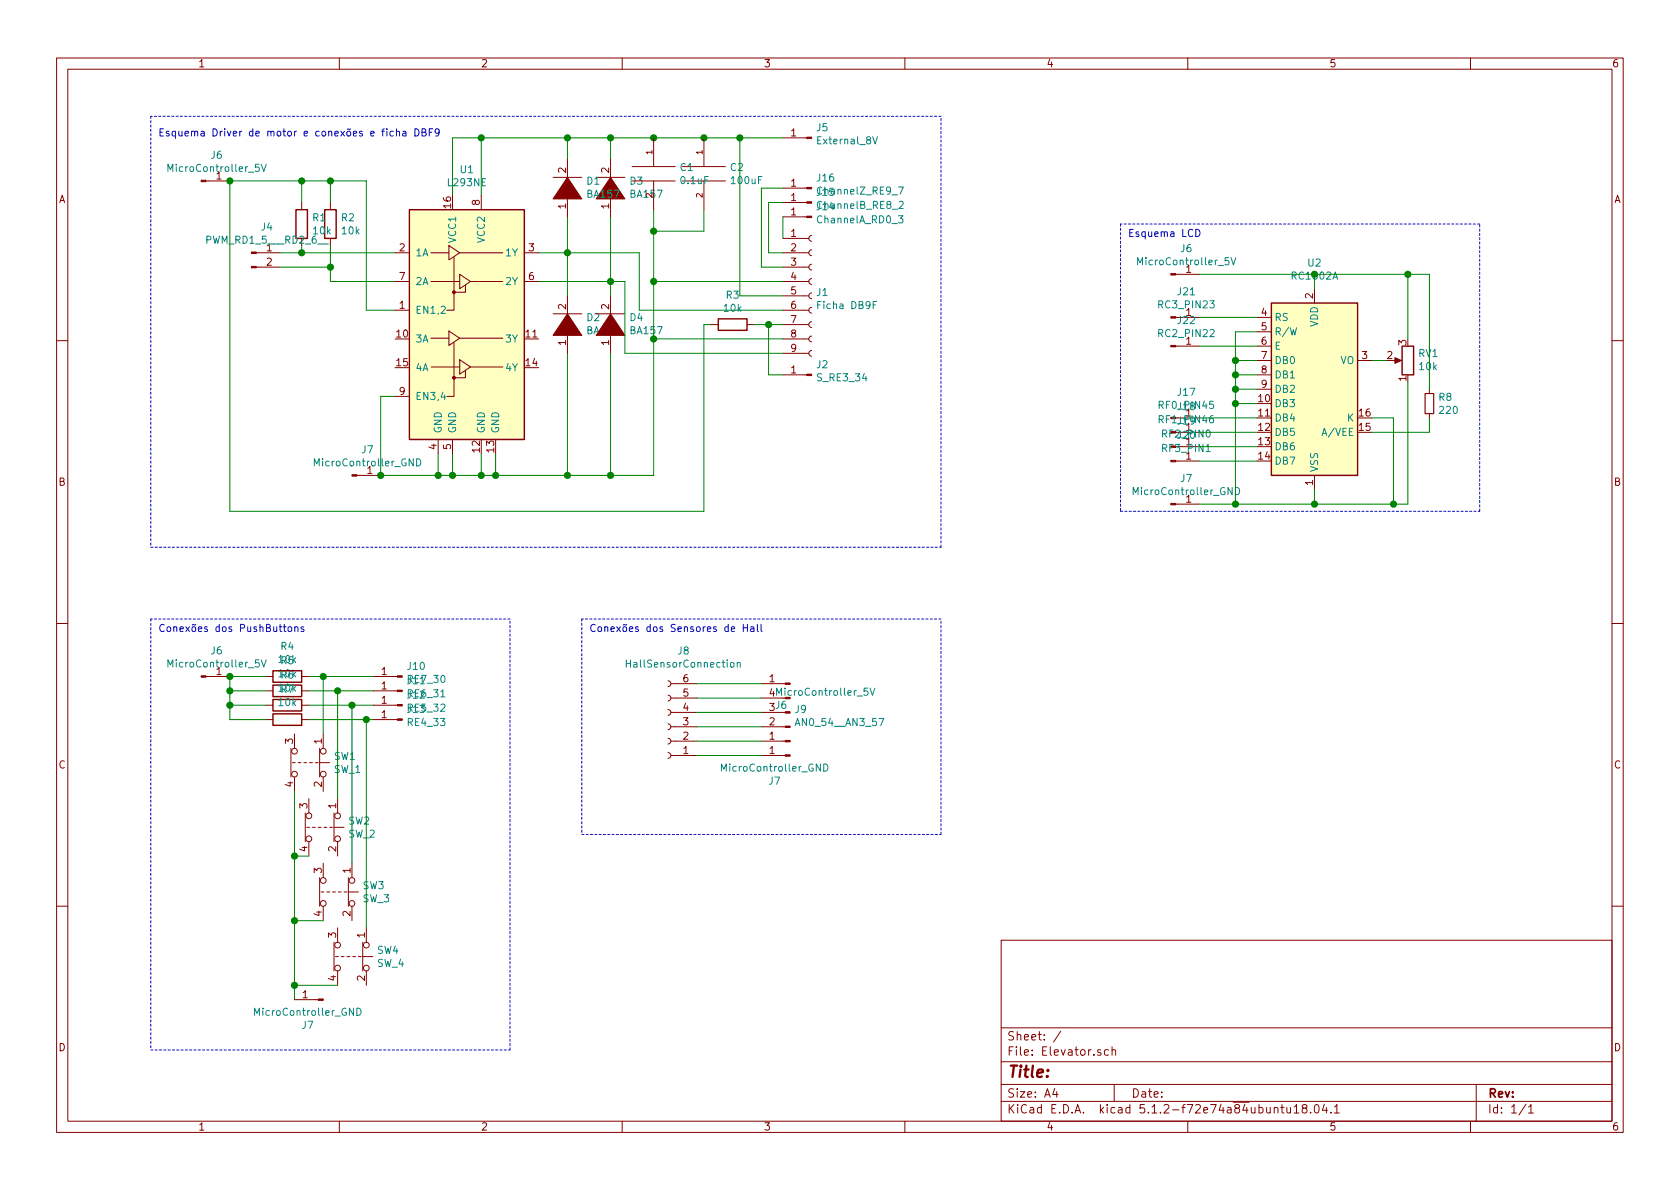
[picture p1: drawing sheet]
<svg xmlns="http://www.w3.org/2000/svg" width="297mm" height="210mm" viewBox="0 0 297 210" stroke-linecap="round" stroke-linejoin="round" font-family="sans-serif">
<g fill="none" stroke="#840000" stroke-width=".18">
<path d="M10 10.3h277v189.9h-277zM12 12.2h273v186.1h-273zM60 10.3v1.9M110 10.3v1.9M160 10.3v1.9M210 10.3v1.9M260 10.3v1.9M36.4 32h4.2M53.3 35.8v1.3M58.4 35.8v1.3M85.1 34.5v2.6M97.8 31.4h5.1"/>
<path d="M100.3 28.2v3.8M100.3 34.5v3.8M105.4 31.4h5.1M107.9 28.2v3.8M107.9 34.5v3.8M111.8 32h7.6M111.8 29.5h7.6M115.6 24.4v5.1M115.6 32v5.1M120.6 32h7.7M120.6 29.5h7.7M124.5 24.4v5.1"/>
<path d="M124.5 32v5.1M138.4 24.4h4.2M138.4 38.3h4.2M138.4 35.8h4.2M138.4 33.3h4.2M45.3 47.2h4.2M45.3 44.7h4.2M69.8 44.7h2.6M69.8 49.8h2.6M69.8 54.9h2.6M76.2 44.7h3.2M76.2 59.8h3.2"/>
<path d="M76.2 49.8h5.1M79.4 58.5l1.9 1.3-1.9 1.3zM79.4 43.4l1.9 1.3-1.9 1.3zM80.3 45.5v9.4h-1.3M81.3 48.5l1.9 1.3-1.9 1.2zM81.3 44.7h7.6M81.3 59.8h7.6M82.3 50.4v1.3h-2M83.2 49.8h5.7M92.7 44.7h2.5M92.7 49.8h2.5M97.8 55.5h5.1"/>
<path d="M100.3 52.3v3.8M100.3 58.7v3.8M105.4 55.5h5.1M107.9 52.3v3.8M107.9 58.7v3.8M125.7 57.4h1.3M132.1 57.4h1.2M138.4 47.2h4.6M138.4 44.7h4.6M138.4 49.8h4.6M138.4 54.9h4.6M138.4 59.9h4.6"/>
<path d="M138.4 57.4h4.6M138.4 52.3h4.6M138.4 42.2h4.6M143.5 59.4l-.3 .1-.2 .4 .1 .3 .4 .2M143.5 56.9l-.3 .1-.2 .3 .1 .4 .4 .2M143.5 54.4l-.3 .1-.2 .3 .1 .4 .4 .2M143.5 51.8l-.3 .1-.2 .3 .1 .4 .4 .2M143.5 49.3l-.3 .1-.2 .3 .1 .4 .4 .2M143.5 46.7l-.3 .1-.2 .4 .1 .3 .4 .2M143.5 44.2l-.3 .1-.2 .3 .1 .4 .4 .2M143.5 41.7l-.3 .1-.2 .3 .1 .4 .4 .2M207.9 48.5h4.2"/>
<path d="M208.3 56.1h3.8M222.2 56.1h2.6M222.2 58.7h2.6M232.4 51v2.6M10 60.2h2M69.8 70.1h2.6M76.2 64.9h5.1M77.5 77.7v2.6M80 77.7v2.6M80.3 60.6v9.5h-1.3M81.3 63.6l1.9 1.3-1.9 1.3zM82.3 65.5v1.3h-2"/>
<path d="M83.2 64.9h5.7M138.4 62.5h4.6M138.4 66.3h4.2M143.5 62l-.3 .1-.2 .3 .1 .4 .4 .2M207.9 61.2h4.2M208.3 73.9h3.8M208.3 76.4h3.8M208.3 79h3.8M222.2 66.3h2.6M222.2 63.7h2.6M222.2 61.2h2.6M222.2 68.8h2.6"/>
<path d="M240 63.7h2.6M246.4 63.7h1M252.7 68.8v.8M252.7 73.1v.8M285 60.2h2M63.1 84.1h4.2M207.9 81.5h4.2M207.9 89.1h4.2M232.4 84.1v2.5M10 110.3h2M36.4 119.6h4.2M47 119.6h1.3"/>
<path d="M53.3 119.6h1.3M66 119.6h4.3M285 110.3h2M47 122.2h1.3M47 124.7h1.3M47 127.2h1.3M51.4 132.3v5.1M51.7 134.9h.5M52.1 129.8v2.5M52.1 137.4v2.5M52.7 134.9h.5M53.3 122.2h1.3"/>
<path d="M53.3 124.7h1.3M53.3 127.2h1.3M53.7 134.9h.5M54.7 134.9h.5M55.8 134.9h.5M56.5 134.9h1.8M56.5 132.3v5.1M57.1 129.8v2.5M57.1 137.4v2.5M66 122.2h4.3M66 124.7h4.3M66 127.2h4.3"/>
<path d="M118.1 120.4l.3 .1 .2 .3-.1 .4-.4 .2M118.1 122.9l.3 .2 .2 .2-.1 .5-.4 .1M118.1 125.5l.3 .1 .2 .3-.1 .4-.4 .2M118.1 128l.3 .1 .2 .3-.1 .4-.4 .2M118.1 130.6l.3 .1 .2 .3-.1 .4-.4 .2M118.1 133.1l.3 .1 .2 .3-.1 .4-.4 .2M118.6 120.9h4.6M118.6 123.4h4.6M118.6 126h4.6M118.6 128.5h4.6M118.6 131.1h4.6M118.6 133.6h4.6"/>
<path d="M134.6 120.9h4.2M134.6 123.4h3.8M134.6 126h3.8M134.6 128.5h4.2M134.6 131.1h4.2M134.6 133.6h4.2M54 143.8v5M54.2 146.3h.5M54.6 141.2v2.6M54.6 148.8v2.6M55.2 146.3h.6M56.3 146.3h.5"/>
<path d="M56.5 155.2v5.1M56.8 157.7h.5M57.1 152.6v2.6M57.3 146.3h.5M57.8 157.7h.5M58.3 146.3h.5M58.8 157.7h.5M59.1 146.3h1.7M59.1 143.8v5M59.7 141.2v2.6M59.7 148.8v2.6M59.8 157.7h.5"/>
<path d="M60.8 157.7h.5M61.6 157.7h1.8M61.6 155.2v5.1M62.2 152.6v2.6M10 160.2h2M52.1 176.8h4.2M57.1 160.3v2.5M59.1 166.6v5.1M59.3 169.2h.5M59.7 164.1v2.5M59.7 171.7v2.5M60.3 169.2h.5"/>
<path d="M61.3 169.2h.5M62.2 160.3v2.5M62.4 169.2h.5M63.4 169.2h.5M64.1 169.2h1.8M64.1 166.6v5.1M64.8 164.1v2.5M64.8 171.7v2.5M177 166.3h108v32h-108zM285 160.2h2M60 198.3v1.9M110 198.3v1.9"/>
<path d="M160 198.3v1.9M177 194.8h108M177 191.8h108M177 187.8h108M177 181.8h108M186.5 192.5l-.4 1h1M186.8 193v1M187.6 182.3l-1.3 2M194.6 185.7l-.3-.1-.2 .2v.2l.5 .2v.3h-.5M196 185.7l-.4-.1-.3 .3v.6l.3 .1 .4-.1M196.6 185.7l.2-.1 .4 .1 .1 .9M196.6 185.1v1.5"/>
<path d="M197 191.8v3M210 198.3v1.9M225.3 196l.1-.1a.37 .37 0 0 1 .6 .1v.8M226.4 195.8h.6M226.7 195.3v1.3l.3 .2M227.5 195.8l.1 .9 .3 .1 .3-.1M228.2 195.8v1M228.8 195.8l.4-.5v1.5M228.8 196.8h.9M230.5 196l-.2-.2-.1-.2 .3-.3h.3l.3 .3-.1 .2-.6 .2a.48 .48 0 0 0-.1 .7l.2 .1 .5-.1a.48 .48 0 0 0-.2-.7M231.7 196.7v.1M232.5 195.5l.4-.2a.94 .94 0 0 1 0 1.5l-.5-.3v-.6z"/>
<path d="M234.2 195.2l-.4 1.1h.9M234.5 195.8v1M235.3 196.7v.1M235.9 195.8l.5-.5v1.5M235.9 196.8h.9M260 198.3v1.9M261 191.8v6.5M269.8 195.2l-1.2 2M270.3 195.8l.4-.5v1.5M270.3 196.8h.8"/>
<circle cx="52.1" cy="132.8" r=".51"/>
<circle cx="52.1" cy="136.9" r=".51"/>
<circle cx="57.2" cy="132.8" r=".51"/>
<circle cx="57.2" cy="136.9" r=".51"/>
<circle cx="54.6" cy="148.3" r=".51"/>
<circle cx="54.6" cy="144.3" r=".51"/>
<circle cx="57.2" cy="159.8" r=".51"/>
<circle cx="57.2" cy="155.7" r=".51"/>
<circle cx="59.7" cy="148.3" r=".51"/>
<circle cx="59.7" cy="144.3" r=".51"/>
<circle cx="62.2" cy="155.7" r=".51"/>
<circle cx="62.2" cy="159.8" r=".51"/>
<circle cx="59.7" cy="167.1" r=".51"/>
<circle cx="59.7" cy="171.2" r=".51"/>
<circle cx="64.8" cy="167.1" r=".51"/>
<circle cx="64.8" cy="171.2" r=".51"/>
</g>
<g fill="#840000" stroke="#840000" stroke-width=".18">
<path d="M142.6 24.3h.9v.2h-.9z"/>
<path d="M44.4 47.1h.9v.3h-.9z"/>
<path d="M44.4 44.6h.9v.2h-.9z"/>
<path d="M100.3 55.5l2.6 3.8h-5.1z"/>
<path d="M107.9 31.4l2.6 3.8h-5.1z"/>
<path d="M100.3 31.4l2.6 3.8h-5.1z"/>
<path d="M107.9 55.5l2.6 3.8h-5.1z"/>
<path d="M35.6 31.9h.8v.2h-.8z"/>
<path d="M142.6 66.2h.9v.2h-.9z"/>
<path d="M62.2 83.9h.9v.3h-.9z"/>
<path d="M138.8 125.9h.9v.2h-.9z"/>
<path d="M138.8 128.4h.9v.2h-.9z"/>
<path d="M138.8 130.9h.9v.3h-.9z"/>
<path d="M70.3 119.5h.8v.3h-.8z"/>
<path d="M70.3 122h.8v.3h-.8z"/>
<path d="M70.3 124.6h.8v.2h-.8z"/>
<path d="M70.3 127.1h.8v.3h-.8z"/>
<path d="M142.6 38.2h.9v.3h-.9z"/>
<path d="M142.6 35.7h.9v.2h-.9z"/>
<path d="M142.6 33.1h.9v.3h-.9z"/>
<path d="M35.6 119.5h.8v.3h-.8z"/>
<path d="M138.8 120.8h.9v.2h-.9z"/>
<path d="M56.3 176.7h.8v.2h-.8z"/>
<path d="M138.8 133.5h.9v.2h-.9z"/>
<path d="M207 81.4h.9v.3h-.9z"/>
<path d="M207 89h.9v.3h-.9z"/>
<path d="M207 56h.9v.3h-.9z"/>
<path d="M207 61.1h.9v.2h-.9z"/>
<path d="M207 48.4h.9v.2h-.9z"/>
<path d="M246.6 63.2l1.2 .5-1.2 .6z"/>
<circle cx="80.3" cy="66.8" r=".25"/>
<circle cx="80.3" cy="51.7" r=".25"/>
</g>
<g fill="none" stroke="#008484" stroke-width=".18">
<path d="M46.2 29.1l.4 1.2 .5-1.2M154.3 24.2l.4 1.2 .4-1.2M158.9 38.1h.7l-.4 .5 .4 .2v.5l-.2 .1-.5-.1M158.9 33.1h.8l-.5 1.2M159 35.7l.5-.1 .2 .4-.1 .2-.7 .7h.8M154.4 53.9h.4M155 53.3h-.6v1.3M217.7 45.6l.4 1.2 .4-1.2M73.7 81.1a.64 .64 0 0 1 .7 .7 .64 .64 0 0 1-.7 .6zM218.4 86.2a.64 .64 0 0 1 .8 .6 .64 .64 0 0 1-.8 .7zM46.2 116.7l.4 1.3 .5-1.3M110.7 116.7v1.3"/>
<path d="M110.7 117.3h.8M129.2 117.3l.2-.2 .3 .2 .1 .4-.1 .2-.3 .1-.2-.1zM130.4 117.3l.1-.2 .3 .1 .1 .8M130.4 117.1v.9M75.5 125.9h1M76.7 124.5h.7l-.4 .5 .4 .1-.1 .6-.4 .1-.2-.2M78 124.6l.4-.1 .3 .4-.1 .2-.7 .7h.8M145.6 135.1a.64 .64 0 0 1 .8 .6 .64 .64 0 0 1-.8 .7zM153.8 121.7l.5 1.3 .4-1.3M63.1 178.3a.64 .64 0 0 1 .7 .6 .64 .64 0 0 1-.7 .6z"/>
</g>
<g fill="none" stroke="#008400" stroke-width=".18">
<path d="M53.3 32v3.8M58.4 32v3.8M85.1 24.4v10.1M100.3 24.4v3.8M100.3 38.3v14M107.9 24.4v3.8M107.9 38.3v14M115.6 37.1v47h-48.3v-14h2.5M124.5 37.1v3.8h-8.9M130.8 24.4v27.9h7.6M138.4 33.3h-3.8v13.9h3.8M138.4 35.8h-2.5v8.9h2.5"/>
<path d="M138.4 38.3v3.9M138.4 24.4h-58.4v10.1M49.5 47.2h8.9M49.5 44.7h20.3M53.3 43.4v1.3M58.4 43.4v6.4h11.4M69.8 54.9h-5v-22.9h-24.2v58.4h83.9v-33h1.2M95.2 49.8h15.3v12.7h27.9M95.2 44.7h17.8v10.2h25.4M115.6 49.8h22.8M115.6 59.9h22.8M133.3 57.4h5.1"/>
<path d="M135.9 57.4v8.9h2.5M212.1 56.1h10.1M212.1 48.5h40.6v20.3M222.2 58.7h-3.8v30.4M232.4 48.5v2.5M248.9 48.5v11.4M100.3 62.5v21.6M107.9 62.5v21.6M212.1 73.9h10.1M212.1 76.4h10.1M212.1 79h10.1M212.1 61.2h10.1"/>
<path d="M218.4 66.3h3.8M218.4 63.7h3.8M218.4 68.8h3.8M218.4 71.4h3.8M242.6 73.9h3.8v15.2M242.6 63.7h2.5M248.9 67.6v21.5h-36.8M252.7 73.9v2.5h-10.1M77.5 80.3v3.8M80 80.3v3.8M85.1 80.3v3.8M87.6 80.3v3.8"/>
<path d="M212.1 81.5h10.1M232.4 86.6v2.5M47 119.6h-6.4v7.6h6.4M54.6 119.6h11.4M57.1 119.6v10.2M40.6 122.2h6.4M40.6 124.7h6.4M52.1 139.9v36.9M54.6 122.2h11.4M54.6 124.7h11.4M54.6 127.2h11.4M59.7 122.2v19"/>
<path d="M62.2 124.7v27.9M64.8 127.2v36.9M123.2 123.4h11.4M123.2 126h11.4M123.2 128.5h11.4M123.2 131.1h11.4M123.2 120.9h11.4M123.2 133.6h11.4M52.1 151.4h2.5M52.1 162.8h5M52.1 174.2h7.6"/>
</g>
<g fill="#008400" stroke="#008400" stroke-width=".25">
<circle cx="58.4" cy="32" r=".51"/>
<circle cx="58.4" cy="47.2" r=".51"/>
<circle cx="53.3" cy="44.7" r=".51"/>
<circle cx="124.5" cy="24.4" r=".51"/>
<circle cx="108" cy="49.8" r=".51"/>
<circle cx="100.3" cy="44.7" r=".51"/>
<circle cx="108" cy="24.4" r=".51"/>
<circle cx="100.3" cy="24.4" r=".51"/>
<circle cx="85.1" cy="24.4" r=".51"/>
<circle cx="115.6" cy="24.4" r=".51"/>
<circle cx="85.1" cy="84.1" r=".51"/>
<circle cx="80" cy="84.1" r=".51"/>
<circle cx="77.5" cy="84.1" r=".51"/>
<circle cx="87.6" cy="84.1" r=".51"/>
<circle cx="53.3" cy="32" r=".51"/>
<circle cx="100.3" cy="84.1" r=".51"/>
<circle cx="108" cy="84.1" r=".51"/>
<circle cx="40.6" cy="32" r=".51"/>
<circle cx="115.6" cy="40.9" r=".51"/>
<circle cx="115.6" cy="49.8" r=".51"/>
<circle cx="115.6" cy="59.9" r=".51"/>
<circle cx="135.9" cy="57.4" r=".51"/>
<circle cx="67.3" cy="84.1" r=".51"/>
<circle cx="40.6" cy="122.2" r=".51"/>
<circle cx="40.6" cy="124.7" r=".51"/>
<circle cx="52.1" cy="151.4" r=".51"/>
<circle cx="52.1" cy="162.8" r=".51"/>
<circle cx="52.1" cy="174.2" r=".51"/>
<circle cx="64.8" cy="127.2" r=".51"/>
<circle cx="62.2" cy="124.7" r=".51"/>
<circle cx="59.7" cy="122.2" r=".51"/>
<circle cx="57.2" cy="119.6" r=".51"/>
<circle cx="130.8" cy="24.4" r=".51"/>
<circle cx="40.6" cy="119.6" r=".51"/>
<circle cx="218.4" cy="89.1" r=".51"/>
<circle cx="218.4" cy="66.3" r=".51"/>
<circle cx="218.4" cy="68.8" r=".51"/>
<circle cx="218.4" cy="71.4" r=".51"/>
<circle cx="218.4" cy="63.7" r=".51"/>
<circle cx="232.4" cy="89.1" r=".51"/>
<circle cx="246.4" cy="89.1" r=".51"/>
<circle cx="248.9" cy="48.5" r=".51"/>
</g>
<path d="M52.3 37.1h2.1v5.1h-2.1zM57.4 37.1h2v5.1h-2zM72.4 37.1h20.3v40.6h-20.3zM127 56.4h5.1v2h-5.1zM224.8 53.6h15.2v30.5h-15.2zM247.9 61.2h2v5.1h-2zM48.3 118.6h5v2h-5zM48.3 121.2h5v2h-5zM48.3 123.7h5v2h-5zM48.3 126.2h5v2.1h-5z" fill="none" stroke="#840000" stroke-width=".25"/>
<g fill="#ffffc2" stroke="#ffffc2" stroke-width=".18">
<path d="M72.4 37.1h20.3v40.6h-20.3z"/>
<path d="M224.8 53.6h15.2v30.5h-15.2z"/>
</g>
<g fill="none" stroke="#0000c2" stroke-width=".18" stroke-dasharray=".4 .4">
<path d="M26.7 20.6v76.2M166.4 20.6h-139.7M198.1 39.6v50.8M261.6 39.6h-63.5M26.7 96.8h139.7M166.4 96.8v-76.2M198.1 90.4h63.5M261.6 90.4v-50.8M26.7 109.5v76.2M90.2 109.5h-63.5M102.9 109.5v38.1M166.4 109.5h-63.5"/>
<path d="M102.9 147.6h63.5M166.4 147.6v-38.1M26.7 185.7h63.5M90.2 185.7v-76.2"/>
</g>
<g fill="none" stroke="#0000c2" stroke-width=".18">
<path d="M69.5 23.3l-.3-.1-.3 .2 .2 .6h.4M70.1 23.3l.2-.1 .3 .1v.7M70.1 22.8v1.2M71.2 23.3h.5l.1 .7M71.8 23.5l-.4 .1-.2 .1v.3h.6M73.4 22.8a.64 .64 0 0 1 .7 .6 .64 .64 0 0 1-.7 .6zM74.6 23.4l.6-.1v-.4l-.6-.1v1.2h.5l.3-.2v-.2l-.3-.2M75.9 23.4h.4M76.5 22.8h-.6v1.2M77.6 23.3l-.2 .3-.4-.1-.1-.2 .1-.4 .2-.1h.2l.2 .2a.97 .97 0 0 1-.2 1h-.4M211.4 40.6a.64 .64 0 0 1 .8 .6 .64 .64 0 0 1-.8 .6zM50.1 110.8h.5"/>
<path d="M50.3 110.4v1.1l.3 .2M51 111l.2-.2 .3 .2 .1 .4-.1 .2-.3 .1-.2-.1zM52.1 111l.2-.2 .3 .1 .1 .8M52.1 110.8v.9M53.7 110.9l-.3-.1-.2 .2 .1 .2 .4 .1v.3h-.5M131.4 110.4v1.3M131.4 111h.8M132.2 110.4v1.3M132.7 110.9h.5l.1 .8M133.3 111.1l-.4 .1-.2 .2v.2h.6M133.9 110.4v1.1l.2 .2M134.6 110.4v1.1l.1 .2"/>
</g>
<path d="M252 69.6h1.5v3.5h-1.5z" fill="none" stroke="#840000" stroke-width=".2"/>
<text font-size="2.8" fill="#840000" x="178" y="190.5">Title:</text>
<g font-size="2.1" fill="#840000">
<text x="178" y="184">Sheet: /</text>
<text x="178" y="186.7">File: Elevator.sch</text>
<text x="178" y="196.9">KiCad E.D.A. kicad 5.1.2-f72e74a84ubuntu18.04.1</text>
<text x="178" y="194.1">Size: A4</text>
<text x="200" y="194.1">Date:</text>
<text x="263" y="194.1">Rev:</text>
<text x="263" y="196.9">Id: 1/1</text>
</g>
<g font-size="1.8" fill="#840000">
<text x="35" y="11.9">1</text>
<text x="85" y="11.9">2</text>
<text x="135" y="11.9">3</text>
<text x="185" y="11.9">4</text>
<text x="235" y="11.9">5</text>
<text x="285" y="11.9">6</text>
<text x="139.9" y="24.1">1</text>
<text x="10.4" y="35.9">A</text>
<text x="38.3" y="31.7">1</text>
<text x="100.1" y="30.6" transform="rotate(-90 100.1 30.6)">2</text>
<text x="107.7" y="30.6" transform="rotate(-90 107.7 30.6)">2</text>
<text x="139.9" y="35.6">1</text>
<text x="139.9" y="33">1</text>
<text x="285.4" y="35.9">A</text>
<text x="79.8" y="36.8" transform="rotate(-90 79.8 36.8)">16</text>
<text x="84.8" y="36.3" transform="rotate(-90 84.8 36.3)">8</text>
<text x="100.1" y="36.9" transform="rotate(-90 100.1 36.9)">1</text>
<text x="107.7" y="36.9" transform="rotate(-90 107.7 36.9)">1</text>
<text x="139.9" y="41.9">1</text>
<text x="139.9" y="38.1">1</text>
<text x="47.1" y="47">2</text>
<text x="70.6" y="44.4">2</text>
<text x="93.5" y="44.4">3</text>
<text x="139.9" y="44.4">2</text>
<text x="139.9" y="47">3</text>
<text x="70.6" y="49.5">7</text>
<text x="93.5" y="49.5">6</text>
<text x="139.9" y="49.5">4</text>
<text x="139.9" y="52.1">5</text>
<text x="209.7" y="48.3">1</text>
<text x="232.2" y="52.8" transform="rotate(-90 232.2 52.8)">2</text>
<text x="70.2" y="59.7">10</text>
<text x="70.6" y="54.6">1</text>
<text x="93" y="59.7">11</text>
<text x="100.1" y="54.7" transform="rotate(-90 100.1 54.7)">2</text>
<text x="107.7" y="54.7" transform="rotate(-90 107.7 54.7)">2</text>
<text x="139.9" y="54.6">6</text>
<text x="139.9" y="57.1">7</text>
<text x="139.9" y="59.7">8</text>
<text x="209.7" y="55.9">1</text>
<text x="223" y="55.9">4</text>
<text x="223" y="58.4">5</text>
<text x="70.2" y="64.8">15</text>
<text x="93" y="64.8">14</text>
<text x="100.1" y="61.1" transform="rotate(-90 100.1 61.1)">1</text>
<text x="107.7" y="61.1" transform="rotate(-90 107.7 61.1)">1</text>
<text x="139.9" y="62.2">9</text>
<text x="209.7" y="61">1</text>
<text x="223" y="61">6</text>
<text x="223" y="63.5">7</text>
<text x="240.8" y="63.5">3</text>
<text x="245.3" y="63.5">2</text>
<text x="248.7" y="61.1" transform="rotate(-90 248.7 61.1)">3</text>
<text x="70.6" y="69.8">9</text>
<text x="139.9" y="66">1</text>
<text x="222.6" y="71.1">10</text>
<text x="223" y="66">8</text>
<text x="223" y="68.6">9</text>
<text x="248.7" y="67.4" transform="rotate(-90 248.7 67.4)">1</text>
<text x="209.7" y="73.7">1</text>
<text x="209.7" y="76.2">1</text>
<text x="222.6" y="73.7">11</text>
<text x="222.6" y="76.2">12</text>
<text x="240.3" y="76.2">15</text>
<text x="240.3" y="73.7">16</text>
<text x="64.9" y="83.8">1</text>
<text x="77.2" y="79.5" transform="rotate(-90 77.2 79.5)">4</text>
<text x="79.8" y="79.5" transform="rotate(-90 79.8 79.5)">5</text>
<text x="84.8" y="80" transform="rotate(-90 84.8 80)">12</text>
<text x="87.4" y="80" transform="rotate(-90 87.4 80)">13</text>
<text x="209.7" y="78.7">1</text>
<text x="209.7" y="81.3">1</text>
<text x="222.6" y="78.7">13</text>
<text x="222.6" y="81.3">14</text>
<text x="10.4" y="85.9">B</text>
<text x="209.7" y="88.9">1</text>
<text x="232.2" y="85.8" transform="rotate(-90 232.2 85.8)">1</text>
<text x="285.4" y="85.9">B</text>
<text x="38.3" y="119.4">1</text>
<text x="67.5" y="119.4">1</text>
<text x="67.5" y="121.9">1</text>
<text x="67.5" y="124.5">1</text>
<text x="120.8" y="125.7">4</text>
<text x="120.8" y="123.2">5</text>
<text x="120.8" y="120.6">6</text>
<text x="136" y="120.6">1</text>
<text x="51.8" y="131.5" transform="rotate(-90 51.8 131.5)">3</text>
<text x="56.9" y="131.5" transform="rotate(-90 56.9 131.5)">1</text>
<text x="67.5" y="127">1</text>
<text x="120.8" y="130.8">2</text>
<text x="120.8" y="128.3">3</text>
<text x="136" y="130.8">1</text>
<text x="136" y="128.3">2</text>
<text x="10.4" y="135.9">C</text>
<text x="120.8" y="133.3">1</text>
<text x="136" y="133.3">1</text>
<text x="285.4" y="135.9">C</text>
<text x="51.8" y="139.2" transform="rotate(-90 51.8 139.2)">4</text>
<text x="54.4" y="143" transform="rotate(-90 54.4 143)">3</text>
<text x="56.9" y="139.2" transform="rotate(-90 56.9 139.2)">2</text>
<text x="59.4" y="143" transform="rotate(-90 59.4 143)">1</text>
<text x="54.4" y="150.6" transform="rotate(-90 54.4 150.6)">4</text>
<text x="56.9" y="154.4" transform="rotate(-90 56.9 154.4)">3</text>
<text x="59.4" y="150.6" transform="rotate(-90 59.4 150.6)">2</text>
<text x="62" y="154.4" transform="rotate(-90 62 154.4)">1</text>
<text x="56.9" y="162" transform="rotate(-90 56.9 162)">4</text>
<text x="59.4" y="165.8" transform="rotate(-90 59.4 165.8)">3</text>
<text x="62" y="162" transform="rotate(-90 62 162)">2</text>
<text x="64.5" y="165.8" transform="rotate(-90 64.5 165.8)">1</text>
<text x="59.4" y="173.5" transform="rotate(-90 59.4 173.5)">4</text>
<text x="64.5" y="173.5" transform="rotate(-90 64.5 173.5)">2</text>
<text x="53.5" y="176.5">1</text>
<text x="10.4" y="185.9">D</text>
<text x="285.4" y="185.9">D</text>
<text x="35" y="199.9">1</text>
<text x="85" y="199.9">2</text>
<text x="135" y="199.9">3</text>
<text x="185" y="199.9">4</text>
<text x="235" y="199.9">5</text>
<text x="285" y="199.9">6</text>
</g>
<g font-size="1.8" fill="#008484">
<text x="144.4" y="23.2">J5</text>
<text x="37.3" y="28.1">J6</text>
<text x="144.7" y="25.5">External_8V</text>
<text x="30.1" y="30.4">MicroController_5V</text>
<text x="79.3" y="32.9">L293NE</text>
<text x="81.4" y="30.6">U1</text>
<text x="103.8" y="32.7">D1</text>
<text x="103.9" y="35">BA157</text>
<text x="111.4" y="32.7">D3</text>
<text x="111.5" y="35">BA157</text>
<text x="120.3" y="30.2">C1</text>
<text x="120.5" y="32.6">0.1uF</text>
<text x="129.2" y="30.2">C2</text>
<text x="129.4" y="32.6">100uF</text>
<text x="144.5" y="34.6">J15</text>
<text x="144.5" y="32.1">J16</text>
<text x="144.9" y="34.4">ChannelZ_RE9_7</text>
<text x="46.2" y="40.8">J4</text>
<text x="55.3" y="39.1">R1</text>
<text x="55.4" y="41.4">10k</text>
<text x="60.4" y="39.1">R2</text>
<text x="60.5" y="41.4">10k</text>
<text x="144.5" y="37.2">J14</text>
<text x="144.7" y="39.5">ChannelA_RD0_3</text>
<text x="144.8" y="37">ChannelB_RE8_2</text>
<text x="36.6" y="43.1">PWM_RD1_5___RD2_6__</text>
<text x="47.1" y="44.4">1</text>
<text x="73.4" y="45.3">1A</text>
<text x="80.6" y="42.8" transform="rotate(-90 80.6 42.8)">VCC1</text>
<text x="85.7" y="42.8" transform="rotate(-90 85.7 42.8)">VCC2</text>
<text x="89.5" y="45.3">1Y</text>
<text x="201.6" y="46.9">MicroController_5V</text>
<text x="208.8" y="44.6">J6</text>
<text x="231.3" y="47.1">U2</text>
<text x="73.4" y="50.4">2A</text>
<text x="89.5" y="50.4">2Y</text>
<text x="128.4" y="52.8">R3</text>
<text x="144.4" y="52.3">J1</text>
<text x="208.3" y="52.2">J21</text>
<text x="73.4" y="55.5">EN1,2</text>
<text x="103.8" y="56.8">D2</text>
<text x="103.9" y="59.1">BA157</text>
<text x="111.4" y="56.8">D4</text>
<text x="111.5" y="59.1">BA157</text>
<text x="128.1" y="55.1">10k</text>
<text x="144.9" y="54.7">Ficha DB9F</text>
<text x="205" y="54.5">RC3_PIN23</text>
<text x="205" y="59.6">RC2_PIN22</text>
<text x="208.3" y="57.3">J22</text>
<text x="225.3" y="56.8">RS</text>
<text x="225.3" y="59.3">R/W</text>
<text x="233" y="57.8" transform="rotate(-90 233 57.8)">VDD</text>
<text x="73.4" y="60.6">3A</text>
<text x="73.4" y="65.7">4A</text>
<text x="89.5" y="60.6">3Y</text>
<text x="89.5" y="65.7">4Y</text>
<text x="144.4" y="65.1">J2</text>
<text x="225.3" y="61.8">E</text>
<text x="225.3" y="64.4">DB0</text>
<text x="237" y="64.4">VO</text>
<text x="250.9" y="63.1">RV1</text>
<text x="251" y="65.5">10k</text>
<text x="73.4" y="70.7">EN3,4</text>
<text x="144.6" y="67.4">S_RE3_34</text>
<text x="208.3" y="70">J17</text>
<text x="225.3" y="66.9">DB1</text>
<text x="225.3" y="69.5">DB2</text>
<text x="254.4" y="70.9">R8</text>
<text x="78.1" y="76.7" transform="rotate(-90 78.1 76.7)">GND</text>
<text x="80.6" y="76.7" transform="rotate(-90 80.6 76.7)">GND</text>
<text x="85.7" y="76.7" transform="rotate(-90 85.7 76.7)">GND</text>
<text x="88.3" y="76.7" transform="rotate(-90 88.3 76.7)">GND</text>
<text x="205.1" y="72.3">RF0_PIN45</text>
<text x="205.1" y="74.8">RF1_PIN46</text>
<text x="205.6" y="77.4">RF2_PIN0</text>
<text x="208.3" y="72.5">J18</text>
<text x="208.3" y="75.1">J19</text>
<text x="208.3" y="77.6">J20</text>
<text x="225.3" y="72">DB3</text>
<text x="225.3" y="74.5">DB4</text>
<text x="225.3" y="77.1">DB5</text>
<text x="234.2" y="77.1">A/VEE</text>
<text x="238.3" y="74.5">K</text>
<text x="254.6" y="73.2">220</text>
<text x="55.9" y="82.5">MicroController_GND</text>
<text x="64" y="80.2">J7</text>
<text x="205.6" y="79.9">RF3_PIN1</text>
<text x="225.3" y="79.6">DB6</text>
<text x="225.3" y="82.2">DB7</text>
<text x="233" y="83.6" transform="rotate(-90 233 83.6)">VSS</text>
<text x="200.7" y="87.5">MicroController_GND</text>
<text x="208.8" y="85.2">J7</text>
<text x="30.1" y="118">MicroController_5V</text>
<text x="37.3" y="115.7">J6</text>
<text x="49.7" y="117.5">R5</text>
<text x="49.7" y="114.9">R4</text>
<text x="72.1" y="118.5">J10</text>
<text x="111.4" y="118.1">HallSensorConnection</text>
<text x="119.9" y="115.7">J8</text>
<text x="49.3" y="124.9">10k</text>
<text x="49.7" y="120">R6</text>
<text x="49.7" y="122.5">R7</text>
<text x="72.1" y="121">J11</text>
<text x="72.1" y="123.5">J12</text>
<text x="72.2" y="120.8">RE7_30</text>
<text x="72.2" y="123.3">RE6_31</text>
<text x="136" y="125.7">3J6</text>
<text x="136" y="123.2">4 MicroController_5V</text>
<text x="72.1" y="126.1">J13</text>
<text x="72.2" y="128.4">RE4_33</text>
<text x="140.6" y="126.1">J9</text>
<text x="141" y="128.4">AN0_54__AN3_57</text>
<text x="59.1" y="136.7">SW_1</text>
<text x="59.1" y="134.4">SW1</text>
<text x="127.9" y="136.4">MicroController_GND</text>
<text x="136" y="138.8">J7</text>
<text x="61.6" y="148.1">SW_2</text>
<text x="61.6" y="145.8">SW2</text>
<text x="64.1" y="159.6">SW_3</text>
<text x="64.2" y="157.2">SW3</text>
<text x="66.7" y="171">SW_4</text>
<text x="66.7" y="168.7">SW4</text>
<text x="45.4" y="179.6">MicroController_GND</text>
<text x="53.4" y="181.9">J7</text>
</g>
<g font-size="1.8" fill="#0000c2">
<text x="27.9" y="24.1">Esquema Driver de motor e conexões e ficha DBF9</text>
<text x="199.4" y="41.9">Esquema LCD</text>
<text x="27.9" y="111.8">Conexões dos PushButtons</text>
<text x="104.1" y="111.8">Conexões dos Sensores de Hall</text>
</g>
<text font-size="1.8" fill="#008400" x="228.5" y="49.4">RC1602A</text>
<g font-size="1.4" fill="#840000">
<text x="115.3" y="27.3" transform="rotate(-90 115.3 27.3)">1</text>
<text x="124.2" y="27.3" transform="rotate(-90 124.2 27.3)">1</text>
<text x="115.3" y="34.9" transform="rotate(-90 115.3 34.9)">2</text>
<text x="124.2" y="34.9" transform="rotate(-90 124.2 34.9)">2</text>
</g>
</svg>
